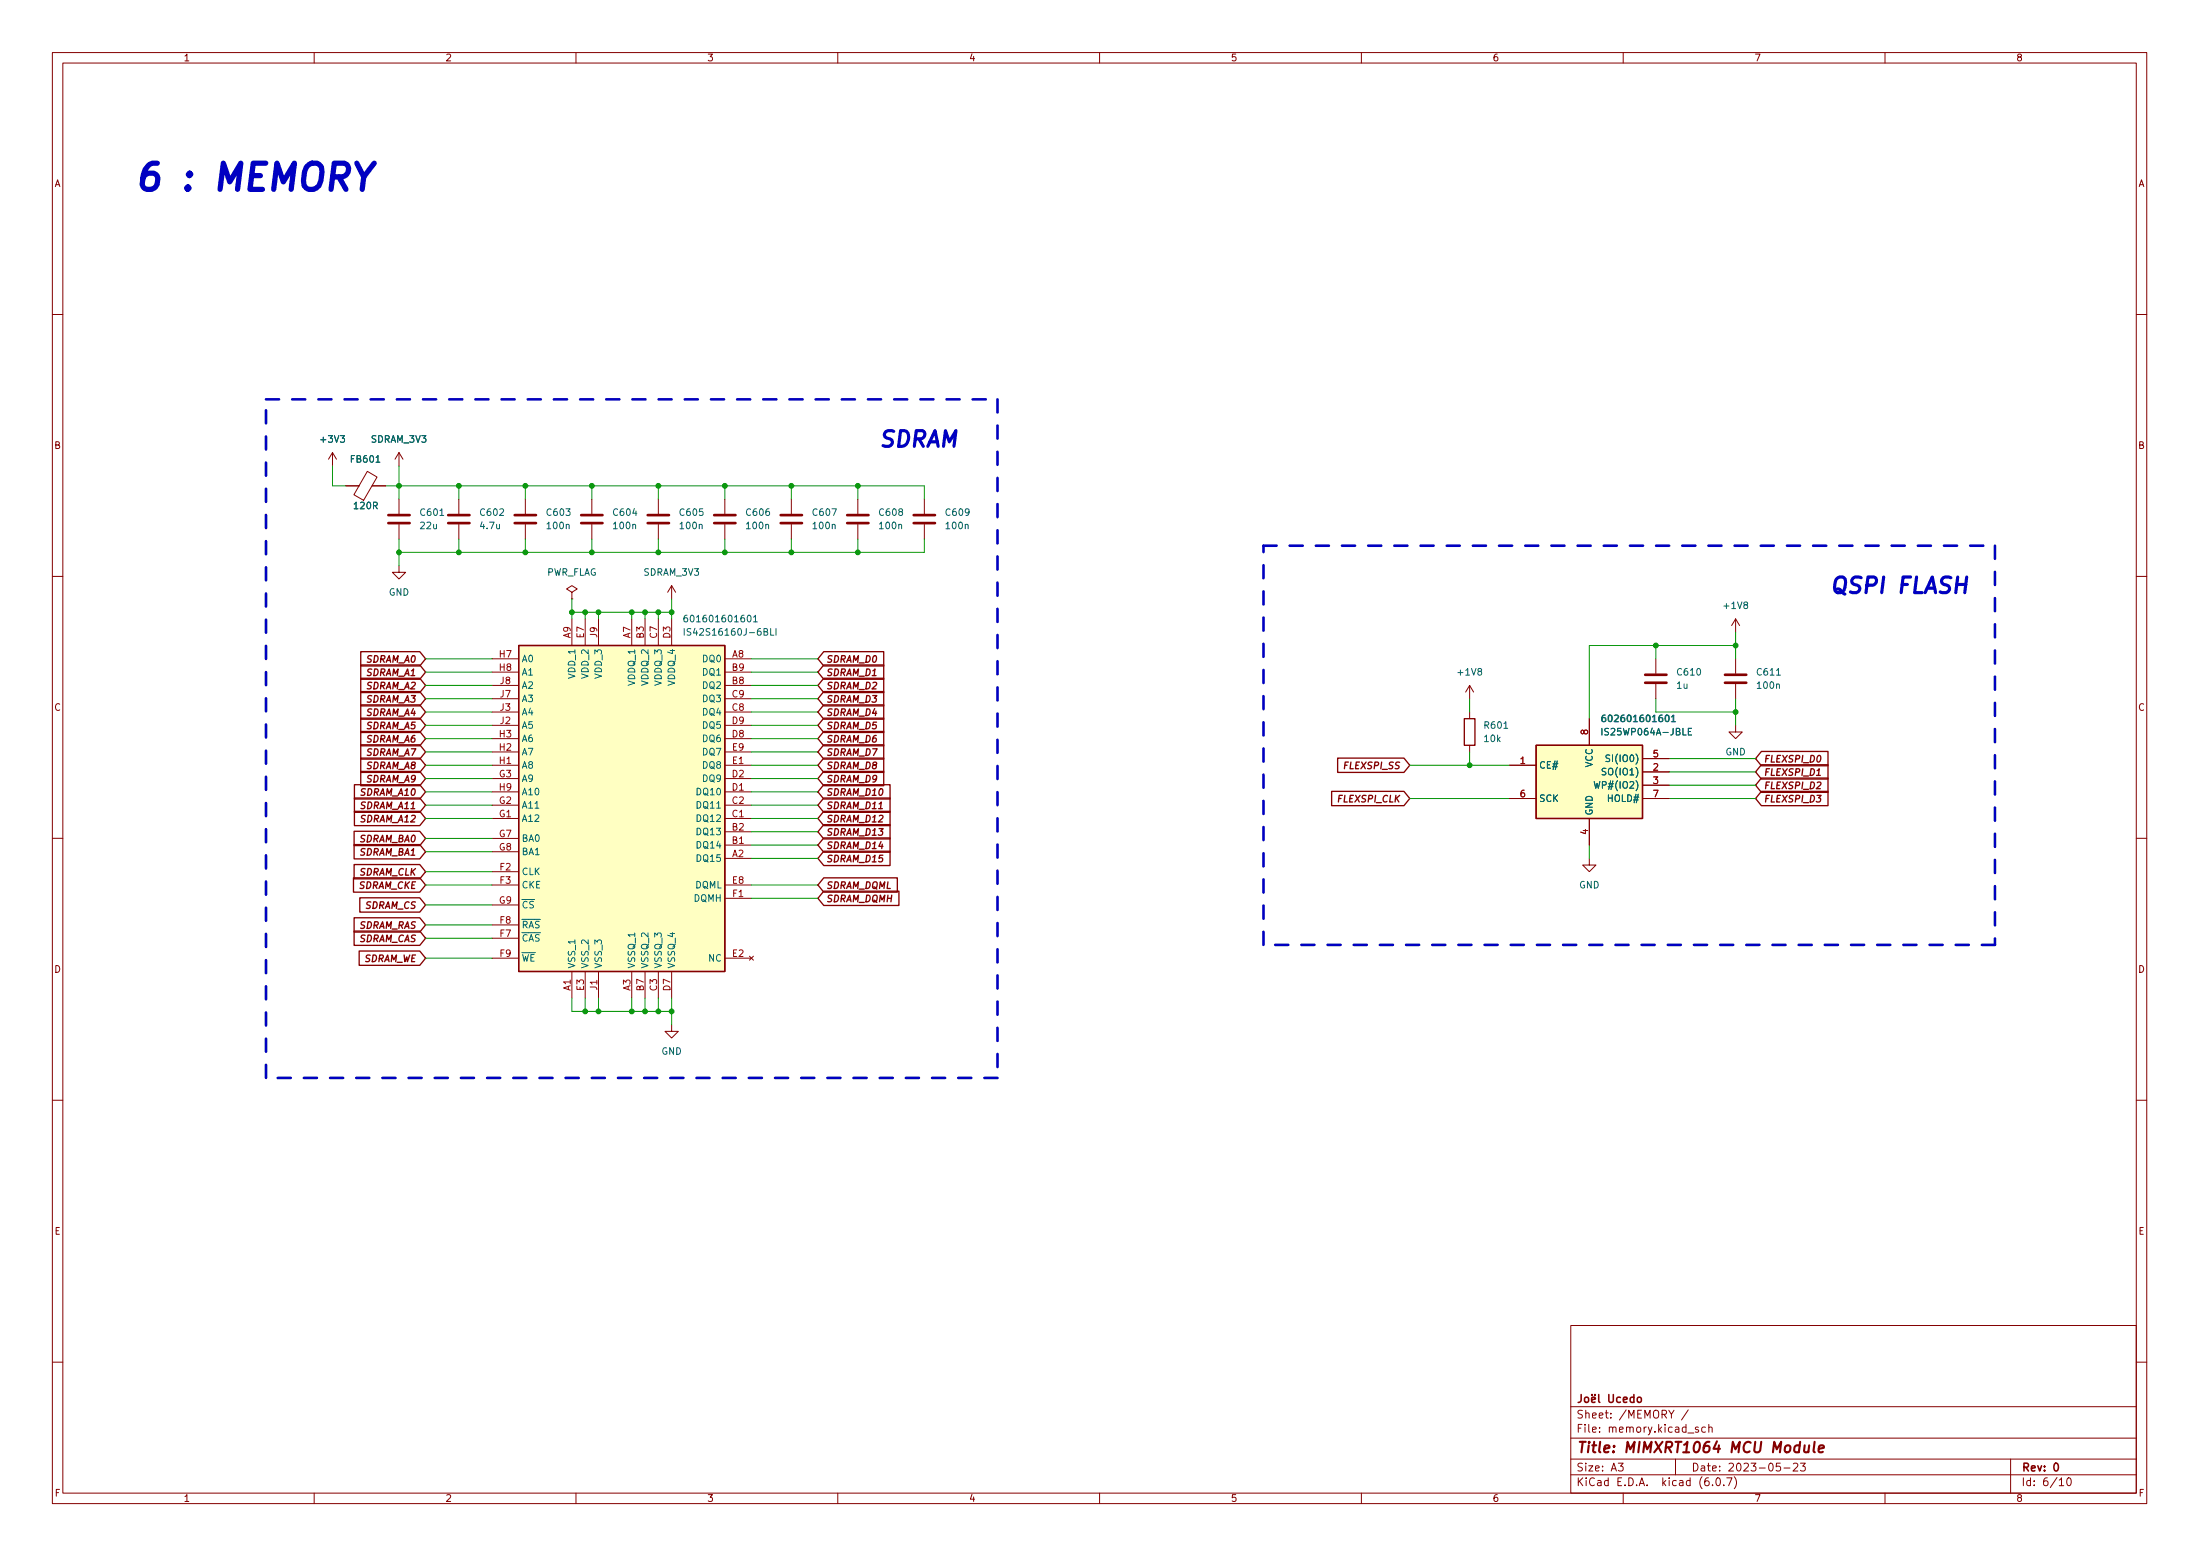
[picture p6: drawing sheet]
<svg xmlns="http://www.w3.org/2000/svg" width="420mm" height="297mm" viewBox="0 0 420 297" stroke-linecap="round" stroke-linejoin="round" font-family="sans-serif">
<g fill="none" stroke="#840000" stroke-width=".19">
<path d="M10 10h400v277h-400zM12 12h396v273h-396zM60 10v2M110 10v2M160 10v2M210 10v2M260 10v2M310 10v2M360 10v2M10 60h2M408 60h2M63.5 86.4l-.8 1.3"/>
<path d="M63.5 86.4v2.5M63.5 86.4l.8 1.3M66 92.7h2.6M70.2 90l1.8 1.1-2.6 4.4-1.8-1.1zM71.1 92.7h2.6M76.2 86.4v2.5M76.2 95.3v2.8M76.2 86.4l-.8 1.3M76.2 86.4l.8 1.3M87.6 95.3v2.8M100.3 95.3v2.8M113 95.3v2.8"/>
<path d="M125.7 95.3v2.8M138.4 95.3v2.8M151.1 95.3v2.8M163.8 95.3v2.8M176.5 95.3v2.8M10 110h2M76.2 108v1.3h1.3l-1.3 1.2-1.3-1.2h1.3M76.2 100.1v2.8M87.6 100.1v2.8M100.3 100.1v2.8M109.2 113.1l1-.7-1-.6-1 .6 1 .7v1.2M109.2 114.3h.1"/>
<path d="M109.2 118.1v5.1M111.8 118.1v5.1M113 100.1v2.8M114.3 118.1v5.1M120.6 118.1v5.1M123.2 118.1v5.1M125.7 100.1v2.8M125.7 118.1v5.1M128.3 111.8l-.8 1.3M128.3 111.8v2.5M128.3 118.1v5.1M128.3 111.8l.7 1.3"/>
<path d="M138.4 100.1v2.8M151.1 100.1v2.8M163.8 100.1v2.8M176.5 100.1v2.8M331.5 118.1v2.6M331.5 118.1l-.8 1.3M331.5 118.1l.7 1.3M408 110h2M94 125.8h5.1M94 130.8h5.1M94 128.3h5.1M94 135.9h5.1"/>
<path d="M94 133.4h5.1M94 138.5h5.1M138.4 125.8h5.1M138.4 130.8h5.1M138.4 128.3h5.1M138.4 135.9h5.1M138.4 133.4h5.1M138.4 138.5h5.1M280.7 130.8l-.8 1.3M280.7 130.8v2.6M280.7 135.9v1.3M280.7 130.8l.7 1.3"/>
<path d="M303.5 137.2v5.1M316.2 125.8v2.8M316.2 130.6v2.8M331.5 138.5v1.2h1.2l-1.2 1.3-1.3-1.3h1.3M331.5 125.8v2.8M331.5 130.6v2.8M94 156.2h5.1M94 153.7h5.1M94 151.2h5.1M94 148.6h5.1M94 141h5.1M94 146.1h5.1"/>
<path d="M94 143.5h5.1M138.4 158.8h5.1M138.4 156.2h5.1M138.4 153.7h5.1M138.4 151.2h5.1M138.4 148.6h5.1M138.4 141h5.1M138.4 146.1h5.1M138.4 143.5h5.1M280.7 142.3v1.2M288.3 146.1h5.1M288.3 152.4h5.1"/>
<path d="M303.5 156.2v5.1M313.7 147.4h5.1M313.7 149.9h5.1M313.7 144.8h5.1M313.7 152.4h5.1M10 160h2M94 160.1h5.1M94 168.9h5.1M94 166.4h5.1M94 179.1h5.1M94 176.6h5.1M94 162.6h5.1"/>
<path d="M94 172.8h5.1M138.4 163.9h5.1M138.4 161.3h5.1M138.4 168.9h5.1M138.4 171.5h5.1M303.5 163.9v1.2h1.3l-1.3 1.3-1.2-1.3h1.2M408 160h2M94 182.9h5.1M109.2 185.5v5M111.8 185.5v5M114.3 185.5v5M120.6 185.5v5"/>
<path d="M123.2 185.5v5M125.7 185.5v5M128.3 195.6v1.3h1.2l-1.2 1.3-1.3-1.3h1.3M128.3 185.5v5M138.4 182.9h5.1M143.1 182.5l.8 .8M143.9 182.5l-.8 .8M10 210h2M408 210h2M300 253h108v32h-108zM10 260h2M300 278.5h108"/>
<path d="M300 274.5h108M300 268.5h108M309.1 279.3h.9l-.5 .6 .4 .1v.7l-.2 .1-.6-.1M318.7 269.2l.5 .8 .5-.8M320 278.5v3M322.4 269.1l-1.3 2M324.4 272.5l-.4-.1-.2 .2v.2l.6 .2v.3h-.6M325.7 272.5l-.4-.1-.3 .3 .1 .6h.6M326.4 272.6l.2-.2 .3 .1 .1 .9M326.4 271.9v1.5M340 279.3h-.7l-.1 .7 .2-.1 .5 .1 .2 .2-.1 .5-.2 .1-.6-.1M342.5 279.5l.6-.2 .2 .2 .1 .2-1 1.1h1"/>
<path d="M343.8 279.3h1l-.5 .6 .4 .1v.7l-.2 .1-.7-.1M384 278.5v6.5M408 260h2M60 285v2M110 285v2M160 285v2M210 285v2M260 285v2M300 281.5h108M310 285v2M327.1 283.5v.1M327.9 282.2l.2-.1a.8 .8 0 0 1 .5 .8 .8 .8 0 0 1-.5 .7 1 1 0 0 1-.2-1.4z"/>
<path d="M329.2 283.5v.1M329.8 282.1h1l-.7 1.5M331.2 281.9a1.72 1.72 0 0 1 0 2.3M340.7 280.2h1.2M360 285v2M393.3 282.5l.4-.4v1.5M393.3 283.6h.8M394.9 282.2l.2-.1a.8 .8 0 0 1 .5 .8 .8 .8 0 0 1-.5 .7 1 1 0 0 1-.2-1.4z"/>
</g>
<g fill="none" stroke="#840000" stroke-width=".3">
<path d="M302 266.2v1.1a.48 .48 0 0 1-.6 .4M302.8 266.8l.3-.1 .3 .3v.4l-.3 .3-.3-.1-.2-.2zM304 267.2l.7-.1-.1-.3-.4-.1-.2 .2v.7h.6M304 266.2v.2M304.6 266.2v.2M305.3 266.2v1.3l.2 .2M307.3 266.2v1.2l.2 .3h.3l.3-.3v-1.2M309.5 266.8l-.5-.1-.2 .3 .1 .6h.6M310 267.2l.8-.1-.1-.3-.4-.1-.3 .2 .1 .7h.6M312 266.8l-.4-.1-.3 .3 .2 .6h.5M312 266.2v1.5M312.8 266.8l.4-.1 .3 .3v.4l-.3 .3-.4-.1-.1-.2z"/>
<path d="M392.4 279.5l.2-.2a.8 .8 0 0 1 .5 .8 .8 .8 0 0 1-.5 .7l-.2-.1-.1-.5z"/>
</g>
<path d="M344.7 275.9l-.1 1.2a.57 .57 0 0 0 .8 0M345.5 275.9l-.1 1.3M346.6 275.2l-.3 1.8 .3 .2M347.3 276.6l1-.2v-.4l-.6-.1-.3 .3v.9h.7" fill="none" stroke="#840000" stroke-width=".4"/>
<g fill="none" stroke="#840000" stroke-width=".51">
<path d="M74.2 99.9h4M74.2 98.3h4M85.6 99.9h4.1M85.6 98.3h4.1M98.3 99.9h4.1M98.3 98.3h4.1M111 99.9h4.1M111 98.3h4.1M123.7 99.9h4.1M123.7 98.3h4.1M136.4 99.9h4.1M136.4 98.3h4.1"/>
<path d="M149.1 99.9h4.1M149.1 98.3h4.1M161.8 99.9h4.1M161.8 98.3h4.1M174.5 99.9h4.1M174.5 98.3h4.1M314.2 130.3h4.1M314.2 128.8h4.1M329.4 130.3h4.1M329.4 128.8h4.1"/>
</g>
<g fill="none" stroke="#840000" stroke-width=".25">
<path d="M68.9 124.4h11.3l1.1 1.4-1.1 1.3h-11.3zM68.9 126.9h11.3l1.1 1.4-1.1 1.4h-11.3zM68.9 132h11.3l1.1 1.4-1.1 1.4h-11.3zM68.9 129.5h11.3l1.1 1.3-1.1 1.4h-11.3zM68.9 139.6h11.3l1.1 1.4-1.1 1.4h-11.3zM68.9 134.6h11.3l1.1 1.3-1.1 1.4h-11.3zM68.9 137.1h11.3l1.1 1.4-1.1 1.3h-11.3zM99.1 123.2h39.3v62.3h-39.3zM157.3 134.6h11.5v2.7h-11.5l-1.1-1.4zM157.3 132h11.5v2.8h-11.5l-1.1-1.4zM157.3 137.1h11.5v2.7h-11.5l-1.1-1.3zM157.3 126.9h11.5v2.8h-11.5l-1.1-1.4z"/>
<path d="M157.3 129.5h11.5v2.7h-11.5l-1.1-1.4zM157.3 124.4h11.5v2.7h-11.5l-1.1-1.3zM157.3 139.6h11.5v2.8h-11.5l-1.1-1.4zM279.7 137.2h2v5.1h-2zM67.6 158.7h12.6l1.1 1.4-1.1 1.3h-12.6zM67.7 152.3h12.5l1.1 1.4-1.1 1.4h-12.5zM67.7 154.9h12.5l1.1 1.3-1.1 1.4h-12.5zM67.7 149.8h12.5l1.1 1.4-1.1 1.3h-12.5zM68.9 142.2h11.3l1.1 1.3-1.1 1.4h-11.3zM68.9 147.3h11.3l1.1 1.3-1.1 1.4h-11.3zM68.9 144.7h11.3l1.1 1.4-1.1 1.4h-11.3zM157.3 160h12.7v2.7h-12.7l-1.1-1.4z"/>
<path d="M157.3 157.4h12.7v2.8h-12.7l-1.1-1.4zM157.3 147.3h11.5v2.7h-11.5l-1.1-1.4zM157.3 152.3h12.7v2.8h-12.7l-1.1-1.4zM157.3 149.8h12.7v2.7h-12.7l-1.1-1.3zM157.3 154.9h12.7v2.7h-12.7l-1.1-1.4zM157.3 142.2h11.5v2.7h-11.5l-1.1-1.4zM157.3 144.7h11.5v2.8h-11.5l-1.1-1.4zM254.3 151.1h13.8l1.1 1.3-1.1 1.4h-13.8zM255.5 144.7h12.6l1.1 1.4-1.1 1.4h-12.6zM293.4 142.3h20.3v13.9h-20.3zM336.4 146h12.7v2.7h-12.7l-1.1-1.3zM336.4 151.1h12.7v2.7h-12.7l-1.1-1.4z"/>
<path d="M336.4 148.5h12.7v2.8h-12.7l-1.1-1.4zM336.4 143.5h12.7v2.7h-12.7l-1.1-1.4zM67.5 167.6h12.7l1.1 1.3-1.1 1.4h-12.7zM67.6 177.7h12.6l1.1 1.4-1.1 1.4h-12.6zM67.6 161.2h12.6l1.1 1.4-1.1 1.4h-12.6zM67.6 175.2h12.6l1.1 1.4-1.1 1.3h-12.6zM67.6 165h12.6l1.1 1.4-1.1 1.4h-12.6zM68.7 171.4h11.5l1.1 1.4-1.1 1.3h-11.5zM157.3 162.5h12.7v2.7h-12.7l-1.1-1.3zM157.3 167.6h14.1v2.7h-14.1l-1.1-1.4zM157.3 170.1h14.4v2.8h-14.4l-1.1-1.4zM68.6 181.6h11.6l1.1 1.3-1.1 1.4h-11.6z"/>
</g>
<g fill="#ffffc2" stroke="#ffffc2" stroke-width=".19">
<path d="M99.1 123.2h39.3v62.3h-39.3z"/>
<path d="M293.4 142.3h20.3v13.9h-20.3z"/>
</g>
<g fill="none" stroke="#006464" stroke-width=".19">
<path d="M130.7 120v1.3M131.2 117.5h-.3a.86 .86 0 0 0 0 1.2l.4-.1v-.4l-.2-.3-.4 .1-.1 .2M143.9 117.8l.4-.3v1.2M143.9 118.7h.7M147.2 120v1.3h.6M148.2 120v1.3M131.9 120.1l-.4-.1-.2 .1v.4l.5 .2 .1 .3-.2 .3-.5-.1M305.9 139v1.3M306.5 136.5l-.4 .1a.85 .85 0 0 0 0 1.2l.4-.1 .1-.5-.2-.2h-.4l-.1 .2M306.6 136.5l-.4 .1-.1 .2-.1 .7 .2 .3 .5-.1v-.5l-.1-.2h-.4l-.2 .2M319.2 136.9l.3-.4v1.3M319.2 137.8h.8"/>
<path d="M319.3 136.9l.4-.4v1.3M322.4 139.6h.5M323 139h-.6v1.3h.6M304.5 149.2l.3 1.3 .2-.9 .2 .9 .3-1.3M306.7 146.7h-.5l-.2 .1v.3l.6 .3 .1 .3-.2 .2h-.5M307.4 144.2l-.5-.1-.1 .1v.4l.5 .2 .1 .3-.2 .3-.5-.1"/>
</g>
<path d="M68.1 31.1l1.4 2.7 2-2.7" fill="none" stroke="#0000c2" stroke-width="1"/>
<path d="M50.8 76.2h139.7M190.5 76.2v129.6M241.3 104.2h139.7M381 104.2v76.2M241.3 180.4v-76.2M381 180.4h-139.7M50.8 205.8v-129.6M190.5 205.8h-139.7" fill="none" stroke="#0000c2" stroke-width=".5" stroke-dasharray="2.5 2.5"/>
<g fill="none" stroke="#009600" stroke-width=".19">
<path d="M63.5 88.9v3.8h2.5M73.7 92.7h102.8v2.6M76.2 88.9v6.4M87.6 92.7v2.6M100.3 92.7v2.6M113 92.7v2.6M125.7 92.7v2.6M138.4 92.7v2.6M151.1 92.7v2.6M163.8 92.7v2.6M76.2 102.9v5.1M87.6 102.9v2.5"/>
<path d="M100.3 102.9v2.5M109.2 114.3v3.8M109.2 116.9h19.1M111.8 116.9v1.2M113 102.9v2.5M114.3 116.9v1.2M120.6 116.9v1.2M123.2 116.9v1.2M125.7 102.9v2.5M125.7 116.9v1.2M128.3 114.3v3.8M138.4 102.9v2.5"/>
<path d="M151.1 102.9v2.5M163.8 102.9v2.5M176.5 102.9v2.5h-100.3M81.3 135.9h12.7M81.3 138.5h12.7M81.3 130.8h12.7M81.3 128.3h12.7M81.3 125.8h12.7M81.3 133.4h12.7M143.5 135.9h12.7M143.5 138.5h12.7M143.5 130.8h12.7"/>
<path d="M143.5 128.3h12.7M143.5 125.8h12.7M143.5 133.4h12.7M280.7 133.4v2.5M316.2 133.4v2.5h15.3M316.2 123.2v2.6M331.5 123.2h-28v14M331.5 120.7v5.1M331.5 133.4v5.1M81.3 153.7h12.7M81.3 151.2h12.7M81.3 156.2h12.7"/>
<path d="M81.3 148.6h12.7M81.3 146.1h12.7M81.3 143.5h12.7M81.3 141h12.7M143.5 153.7h12.7M143.5 151.2h12.7M143.5 156.2h12.7M143.5 148.6h12.7M143.5 146.1h12.7M143.5 143.5h12.7M143.5 158.8h12.7M143.5 141h12.7"/>
<path d="M269.2 152.4h19.1M269.2 146.1h19.1M280.7 143.5v2.6M318.8 152.4h16.5M318.8 147.4h16.5M318.8 144.8h16.5M318.8 149.9h16.5M81.3 168.9h12.7M81.3 172.8h12.7M81.3 166.4h12.7M81.3 176.6h12.7M81.3 179.1h12.7"/>
<path d="M81.3 160.1h12.7M81.3 162.6h12.7M143.5 168.9h12.7M143.5 163.9h12.7M143.5 171.5h12.7M143.5 161.3h12.7M303.5 161.3v2.6M81.3 182.9h12.7M109.2 190.5v2.6h19.1M111.8 190.5v2.6M114.3 190.5v2.6M120.6 190.5v2.6"/>
<path d="M123.2 190.5v2.6M125.7 190.5v2.6M128.3 190.5v5.1"/>
</g>
<g fill="#009600" stroke="#009600" stroke-width=".19">
<circle cx="151.1" cy="92.7" r=".46"/>
<circle cx="163.8" cy="105.4" r=".46"/>
<circle cx="151.1" cy="105.4" r=".46"/>
<circle cx="163.8" cy="92.7" r=".46"/>
<circle cx="128.3" cy="116.9" r=".46"/>
<circle cx="125.7" cy="105.4" r=".46"/>
<circle cx="138.4" cy="105.4" r=".46"/>
<circle cx="138.4" cy="92.7" r=".46"/>
<circle cx="120.6" cy="116.9" r=".46"/>
<circle cx="125.7" cy="116.9" r=".46"/>
<circle cx="120.6" cy="193.1" r=".46"/>
<circle cx="128.3" cy="193.1" r=".46"/>
<circle cx="125.7" cy="193.1" r=".46"/>
<circle cx="123.2" cy="193.1" r=".46"/>
<circle cx="76.2" cy="92.7" r=".46"/>
<circle cx="111.8" cy="116.9" r=".46"/>
<circle cx="109.2" cy="116.9" r=".46"/>
<circle cx="100.3" cy="92.7" r=".46"/>
<circle cx="87.6" cy="92.7" r=".46"/>
<circle cx="100.3" cy="105.4" r=".46"/>
<circle cx="87.6" cy="105.4" r=".46"/>
<circle cx="76.2" cy="105.4" r=".46"/>
<circle cx="114.3" cy="193.1" r=".46"/>
<circle cx="111.8" cy="193.1" r=".46"/>
<circle cx="114.3" cy="116.9" r=".46"/>
<circle cx="123.2" cy="116.9" r=".46"/>
<circle cx="113" cy="105.4" r=".46"/>
<circle cx="113" cy="92.7" r=".46"/>
<circle cx="125.7" cy="92.7" r=".46"/>
<circle cx="331.5" cy="135.9" r=".46"/>
<circle cx="316.2" cy="123.2" r=".46"/>
<circle cx="331.5" cy="123.2" r=".46"/>
<circle cx="280.7" cy="146.1" r=".46"/>
</g>
<text font-size="7" fill="#0000c2" x="25.4" y="36.4">6 : MEMORY</text>
<g font-size="4.2" fill="#0000c2">
<text x="167.6" y="85.3">SDRAM</text>
<text x="349.2" y="113.3">QSPI FLASH</text>
</g>
<text font-size="2.8" fill="#840000" x="301" y="277.3">Title: MIMXRT1064 MCU Module</text>
<g font-size="2.1" fill="#840000">
<text x="301" y="273.5">File: memory.kicad_sch</text>
<text x="301" y="270.8">Sheet: /MEMORY /</text>
<text x="301" y="280.9">Size: A3</text>
<text x="323" y="280.9">Date: 2023-05-23</text>
<text x="386" y="280.9">Rev: 0</text>
<text x="301" y="283.7">KiCad E.D.A. kicad (6.0.7)</text>
<text x="386" y="283.7">Id: 6/10</text>
</g>
<g font-size="1.8" fill="#840000">
<text x="35" y="11.7">1</text>
<text x="85" y="11.7">2</text>
<text x="135" y="11.7">3</text>
<text x="185" y="11.7">4</text>
<text x="235" y="11.7">5</text>
<text x="285" y="11.7">6</text>
<text x="335" y="11.7">7</text>
<text x="385" y="11.7">8</text>
<text x="10.3" y="35.7">A</text>
<text x="408.3" y="35.7">A</text>
<text x="10.3" y="85.7">B</text>
<text x="408.3" y="85.7">B</text>
<text x="70.1" y="126.5">SDRAM_A0</text>
<text x="70.1" y="129">SDRAM_A1</text>
<text x="70.1" y="131.6">SDRAM_A2</text>
<text x="157.6" y="129">SDRAM_D1</text>
<text x="157.6" y="131.6">SDRAM_D2</text>
<text x="157.6" y="126.5">SDRAM_D0</text>
<text x="10.3" y="135.7">C</text>
<text x="70.1" y="134.1">SDRAM_A3</text>
<text x="70.1" y="136.7">SDRAM_A4</text>
<text x="157.6" y="136.7">SDRAM_D4</text>
<text x="157.6" y="134.1">SDRAM_D3</text>
<text x="408.3" y="135.7">C</text>
<text x="70.1" y="141.7">SDRAM_A6</text>
<text x="70.1" y="139.2">SDRAM_A5</text>
<text x="157.6" y="139.2">SDRAM_D5</text>
<text x="157.6" y="141.7">SDRAM_D6</text>
<text x="70.1" y="144.3">SDRAM_A7</text>
<text x="70.1" y="149.4">SDRAM_A9</text>
<text x="70.1" y="146.8">SDRAM_A8</text>
<text x="157.6" y="149.4">SDRAM_D9</text>
<text x="157.6" y="144.3">SDRAM_D7</text>
<text x="157.6" y="146.8">SDRAM_D8</text>
<text x="257.1" y="146.8">FLEXSPI_SS</text>
<text x="336.7" y="148.1">FLEXSPI_D1</text>
<text x="336.7" y="145.5">FLEXSPI_D0</text>
<text x="69.1" y="154.4">SDRAM_A11</text>
<text x="69.1" y="151.9">SDRAM_A10</text>
<text x="157.6" y="154.4">SDRAM_D11</text>
<text x="157.6" y="151.9">SDRAM_D10</text>
<text x="255.8" y="153.2">FLEXSPI_CLK</text>
<text x="336.7" y="153.2">FLEXSPI_D3</text>
<text x="336.7" y="150.6">FLEXSPI_D2</text>
<text x="68.8" y="160.8">SDRAM_BA0</text>
<text x="69.1" y="157">SDRAM_A12</text>
<text x="157.6" y="159.5">SDRAM_D13</text>
<text x="157.6" y="157">SDRAM_D12</text>
<text x="68.7" y="167.1">SDRAM_CLK</text>
<text x="68.8" y="163.3">SDRAM_BA1</text>
<text x="157.6" y="164.6">SDRAM_D15</text>
<text x="157.6" y="162.1">SDRAM_D14</text>
<text x="68.6" y="169.7">SDRAM_CKE</text>
<text x="69.9" y="173.5">SDRAM_CS</text>
<text x="157.6" y="169.7">SDRAM_DQML</text>
<text x="157.6" y="172.2">SDRAM_DQMH</text>
<text x="68.6" y="179.8">SDRAM_CAS</text>
<text x="68.6" y="177.3">SDRAM_RAS</text>
<text x="10.3" y="185.7">D</text>
<text x="69.5" y="183.6">SDRAM_WE</text>
<text x="408.3" y="185.7">D</text>
<text x="10.4" y="235.7">E</text>
<text x="408.4" y="235.7">E</text>
<text x="10.4" y="285.7">F</text>
<text x="35" y="286.7">1</text>
<text x="85" y="286.7">2</text>
<text x="135" y="286.7">3</text>
<text x="185" y="286.7">4</text>
<text x="235" y="286.7">5</text>
<text x="285" y="286.7">6</text>
<text x="335" y="286.7">7</text>
<text x="385" y="286.7">8</text>
<text x="408.4" y="285.7">F</text>
</g>
<g font-size="1.8" fill="#006464">
<text x="61.4" y="84.5">+3V3</text>
<text x="67.1" y="88.3">FB601</text>
<text x="70.9" y="84.5">SDRAM_3V3</text>
<text x="67.7" y="97.2">120R</text>
<text x="80.3" y="101">22u</text>
<text x="80.4" y="98.5">C601</text>
<text x="91.8" y="101">4.7u</text>
<text x="91.9" y="98.5">C602</text>
<text x="104.6" y="98.5">C603</text>
<text x="104.6" y="101">100n</text>
<text x="117.3" y="98.5">C604</text>
<text x="117.3" y="101">100n</text>
<text x="130" y="98.5">C605</text>
<text x="130" y="101">100n</text>
<text x="142.7" y="98.5">C606</text>
<text x="142.7" y="101">100n</text>
<text x="155.4" y="98.5">C607</text>
<text x="155.4" y="101">100n</text>
<text x="168.1" y="98.5">C608</text>
<text x="168.1" y="101">100n</text>
<text x="180.8" y="98.5">C609</text>
<text x="180.8" y="101">100n</text>
<text x="74.2" y="113.7">GND</text>
<text x="104.3" y="109.9">PWR_FLAG</text>
<text x="123" y="109.9">SDRAM_3V3</text>
<text x="131.7" y="118.8">601601601601</text>
<text x="329.4" y="116.2">+1V8</text>
<text x="131.9" y="121.3">IS42S16160J-6BLI</text>
<text x="99.6" y="126.4">A0</text>
<text x="99.6" y="128.9">A1</text>
<text x="99.6" y="131.5">A2</text>
<text x="109.9" y="129.4" transform="rotate(-90 109.9 129.4)">VDD_1</text>
<text x="112.4" y="129.4" transform="rotate(-90 112.4 129.4)">VDD_2</text>
<text x="114.9" y="129.4" transform="rotate(-90 114.9 129.4)">VDD_3</text>
<text x="121.3" y="130.8" transform="rotate(-90 121.3 130.8)">VDDQ_1</text>
<text x="123.8" y="130.8" transform="rotate(-90 123.8 130.8)">VDDQ_2</text>
<text x="126.4" y="130.8" transform="rotate(-90 126.4 130.8)">VDDQ_3</text>
<text x="128.9" y="130.8" transform="rotate(-90 128.9 130.8)">VDDQ_4</text>
<text x="134.3" y="126.4">DQ0</text>
<text x="134.3" y="131.5">DQ2</text>
<text x="134.3" y="128.9">DQ1</text>
<text x="278.6" y="128.9">+1V8</text>
<text x="320.3" y="131.5">1u</text>
<text x="320.5" y="128.9">C610</text>
<text x="335.7" y="128.9">C611</text>
<text x="335.7" y="131.5">100n</text>
<text x="99.6" y="136.6">A4</text>
<text x="99.6" y="134">A3</text>
<text x="134.3" y="136.6">DQ4</text>
<text x="134.3" y="134">DQ3</text>
<text x="307" y="137.8">602601601601</text>
<text x="99.6" y="141.6">A6</text>
<text x="99.6" y="139.1">A5</text>
<text x="134.3" y="141.6">DQ6</text>
<text x="134.3" y="139.1">DQ5</text>
<text x="283.5" y="141.6">10k</text>
<text x="283.6" y="139.1">R601</text>
<text x="306.5" y="140.4">IS25WP064A-JBLE</text>
<text x="99.6" y="149.3">A9</text>
<text x="99.6" y="146.7">A8</text>
<text x="99.6" y="144.2">A7</text>
<text x="134.3" y="149.3">DQ9</text>
<text x="134.3" y="146.7">DQ8</text>
<text x="134.3" y="144.2">DQ7</text>
<text x="293.9" y="146.7">CE#</text>
<text x="304.2" y="146.5" transform="rotate(-90 304.2 146.5)">VCC</text>
<text x="306.6" y="148">SO(IO1)</text>
<text x="307.5" y="145.5">SI(IO0)</text>
<text x="329.5" y="144.2">GND</text>
<text x="99.6" y="154.3">A11</text>
<text x="99.6" y="151.8">A10</text>
<text x="133.3" y="154.3">DQ11</text>
<text x="133.3" y="151.8">DQ10</text>
<text x="293.9" y="153.1">SCK</text>
<text x="304.2" y="155.7" transform="rotate(-90 304.2 155.7)">GND</text>
<text x="305.3" y="150.5">WP#(IO2)</text>
<text x="307.2" y="153.1">HOLD#</text>
<text x="99.6" y="156.9">A12</text>
<text x="99.6" y="160.7">BA0</text>
<text x="133.3" y="162">DQ14</text>
<text x="133.3" y="159.4">DQ13</text>
<text x="133.3" y="156.9">DQ12</text>
<text x="99.6" y="167">CLK</text>
<text x="99.6" y="163.2">BA1</text>
<text x="133.3" y="164.5">DQ15</text>
<text x="99.6" y="169.6">CKE</text>
<text x="99.6" y="173.4">~{CS}</text>
<text x="132.5" y="172.1">DQMH</text>
<text x="132.7" y="169.6">DQML</text>
<text x="301.6" y="169.6">GND</text>
<text x="99.6" y="179.7">~{CAS}</text>
<text x="99.6" y="177.2">~{RAS}</text>
<text x="99.6" y="183.6">~{WE}</text>
<text x="109.9" y="184.9" transform="rotate(-90 109.9 184.9)">VSS_1</text>
<text x="112.4" y="184.9" transform="rotate(-90 112.4 184.9)">VSS_2</text>
<text x="114.9" y="184.9" transform="rotate(-90 114.9 184.9)">VSS_3</text>
<text x="121.3" y="184.9" transform="rotate(-90 121.3 184.9)">VSSQ_1</text>
<text x="123.8" y="184.9" transform="rotate(-90 123.8 184.9)">VSSQ_2</text>
<text x="126.4" y="184.9" transform="rotate(-90 126.4 184.9)">VSSQ_3</text>
<text x="128.9" y="184.9" transform="rotate(-90 128.9 184.9)">VSSQ_4</text>
<text x="135.4" y="183.6">NC</text>
<text x="126.3" y="201.3">GND</text>
</g>
<g font-size="1.8" fill="#a90000">
<text x="95.4" y="125.5">H7</text>
<text x="109" y="121.8" transform="rotate(-90 109 121.8)">A9</text>
<text x="111.5" y="121.8" transform="rotate(-90 111.5 121.8)">E7</text>
<text x="114" y="121.7" transform="rotate(-90 114 121.7)">J9</text>
<text x="120.4" y="121.8" transform="rotate(-90 120.4 121.8)">A7</text>
<text x="122.9" y="121.8" transform="rotate(-90 122.9 121.8)">B3</text>
<text x="125.5" y="121.8" transform="rotate(-90 125.5 121.8)">C7</text>
<text x="128" y="121.8" transform="rotate(-90 128 121.8)">D3</text>
<text x="139.8" y="125.5">A8</text>
<text x="95.4" y="128.1">H8</text>
<text x="95.5" y="130.6">J8</text>
<text x="139.8" y="130.6">B8</text>
<text x="139.8" y="128.1">B9</text>
<text x="95.5" y="135.7">J3</text>
<text x="95.5" y="133.1">J7</text>
<text x="139.8" y="135.7">C8</text>
<text x="139.8" y="133.1">C9</text>
<text x="95.4" y="143.3">H2</text>
<text x="95.4" y="140.8">H3</text>
<text x="95.5" y="138.2">J2</text>
<text x="139.8" y="140.8">D8</text>
<text x="139.8" y="138.2">D9</text>
<text x="139.9" y="143.3">E9</text>
<text x="303.3" y="140.2" transform="rotate(-90 303.3 140.2)">8</text>
<text x="95.3" y="148.4">G3</text>
<text x="95.4" y="145.8">H1</text>
<text x="139.8" y="148.4">D2</text>
<text x="139.9" y="145.8">E1</text>
<text x="290.3" y="145.8">1</text>
<text x="315.7" y="147.1">2</text>
<text x="315.7" y="149.6">3</text>
<text x="315.7" y="144.6">5</text>
<text x="95.3" y="156">G1</text>
<text x="95.3" y="153.5">G2</text>
<text x="95.4" y="150.9">H9</text>
<text x="139.8" y="156">C1</text>
<text x="139.8" y="153.5">C2</text>
<text x="139.8" y="150.9">D1</text>
<text x="290.3" y="152.2">6</text>
<text x="315.7" y="152.2">7</text>
<text x="95.3" y="159.8">G7</text>
<text x="139.8" y="161.1">B1</text>
<text x="139.8" y="158.5">B2</text>
<text x="303.3" y="159.3" transform="rotate(-90 303.3 159.3)">4</text>
<text x="95.3" y="162.3">G8</text>
<text x="95.5" y="166.2">F2</text>
<text x="139.8" y="163.6">A2</text>
<text x="95.3" y="172.5">G9</text>
<text x="95.5" y="168.7">F3</text>
<text x="139.9" y="168.7">E8</text>
<text x="139.9" y="171.2">F1</text>
<text x="95.5" y="178.9">F7</text>
<text x="95.5" y="176.3">F8</text>
<text x="95.5" y="182.7">F9</text>
<text x="139.9" y="182.7">E2</text>
<text x="109" y="189.1" transform="rotate(-90 109 189.1)">A1</text>
<text x="111.5" y="189.1" transform="rotate(-90 111.5 189.1)">E3</text>
<text x="114" y="189" transform="rotate(-90 114 189)">J1</text>
<text x="120.4" y="189.1" transform="rotate(-90 120.4 189.1)">A3</text>
<text x="122.9" y="189.1" transform="rotate(-90 122.9 189.1)">B7</text>
<text x="125.5" y="189.1" transform="rotate(-90 125.5 189.1)">C3</text>
<text x="128" y="189.1" transform="rotate(-90 128 189.1)">D7</text>
</g>
</svg>
